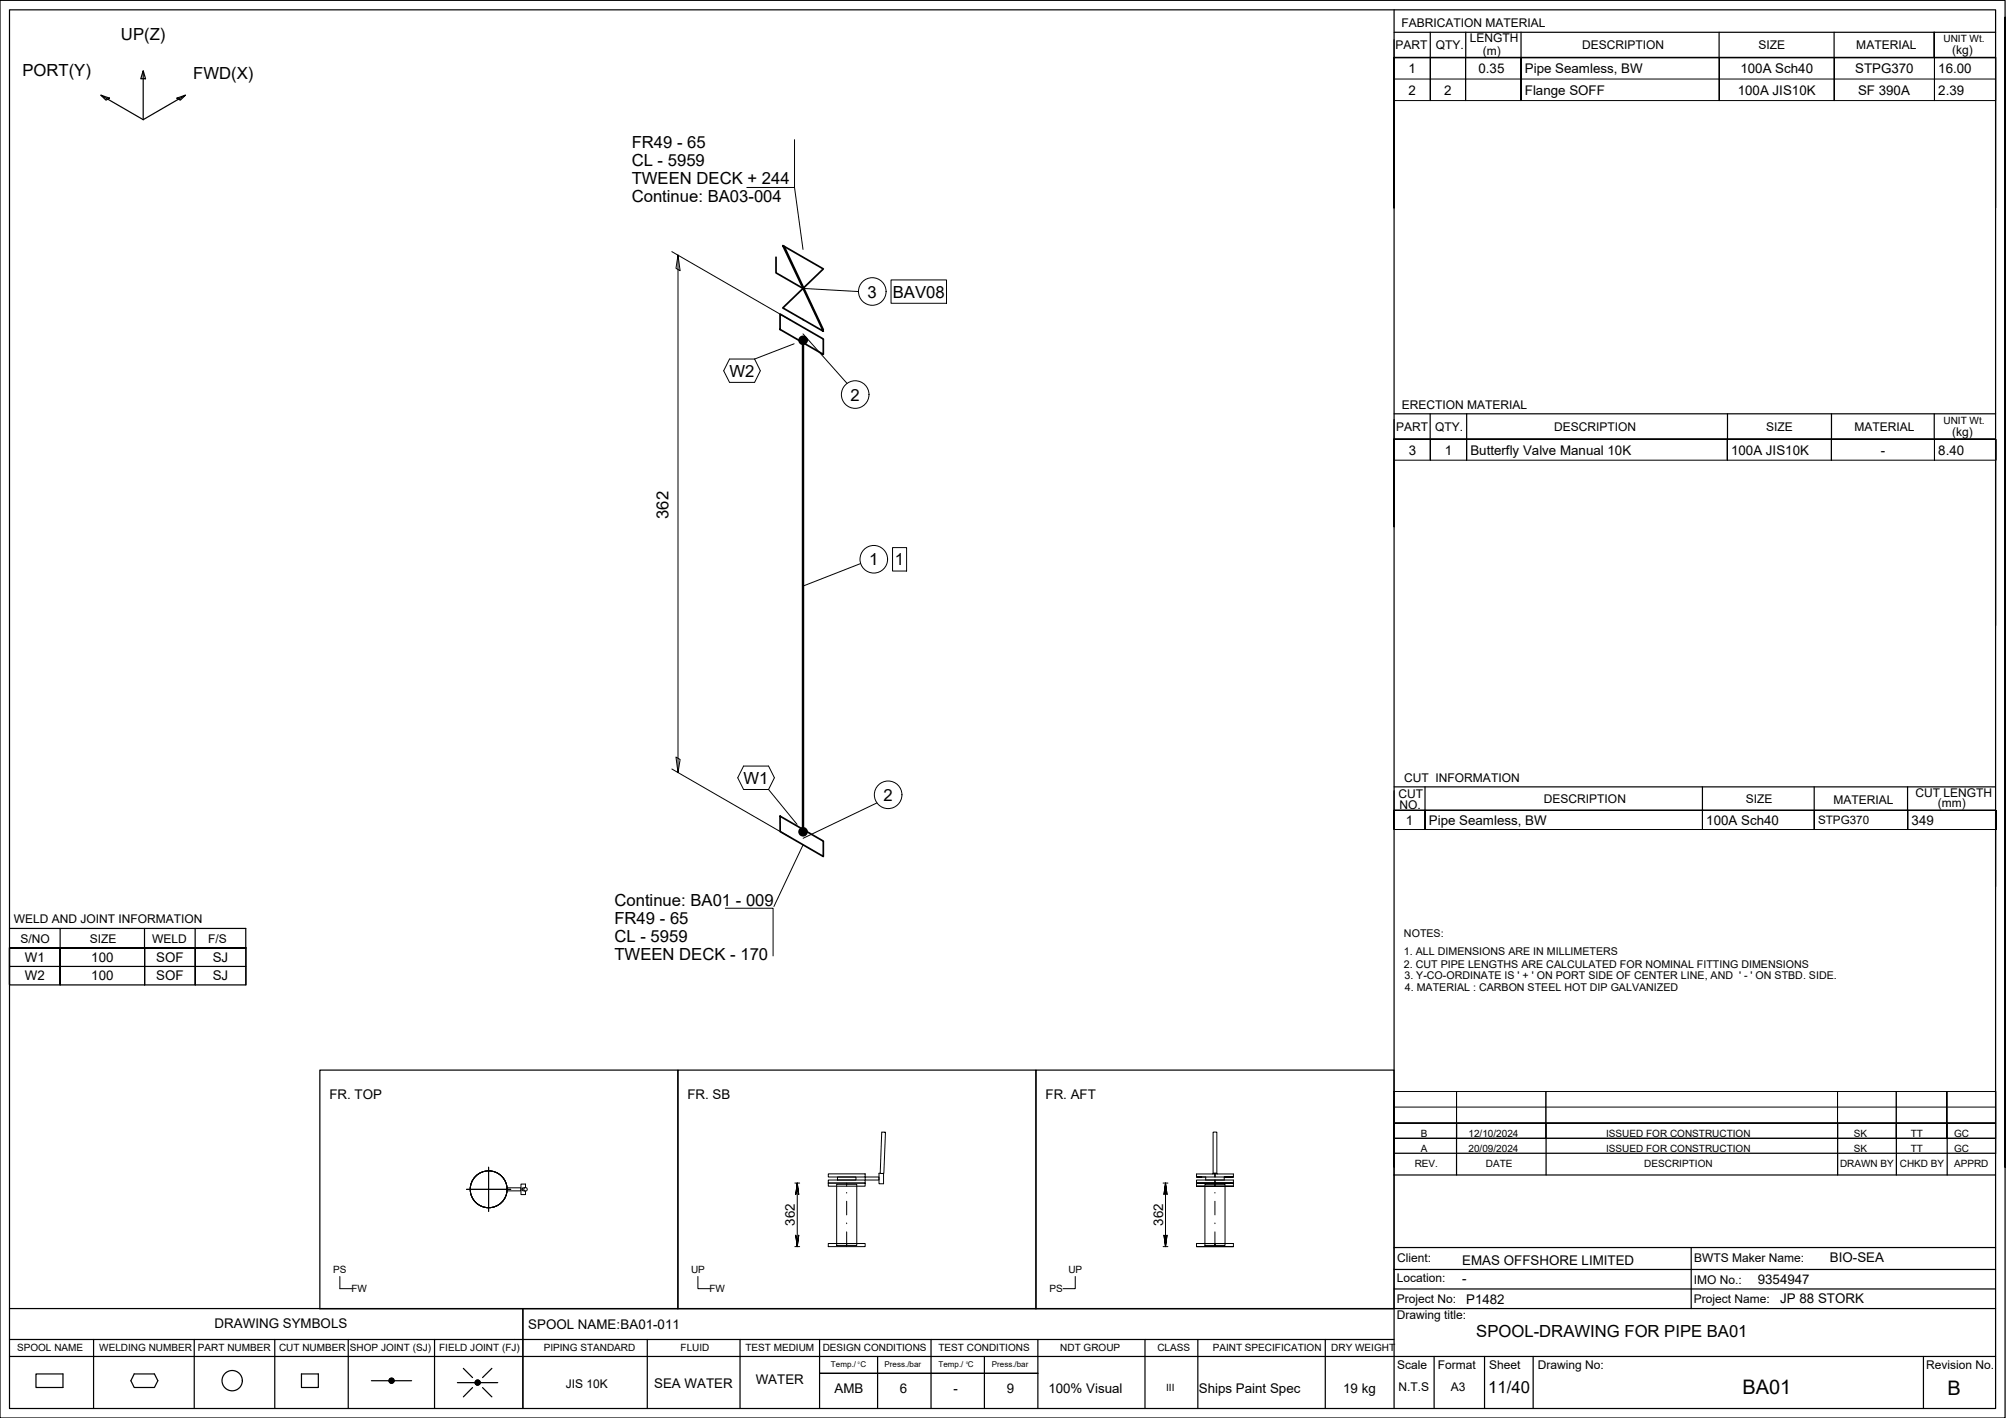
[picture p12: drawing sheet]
<svg xmlns="http://www.w3.org/2000/svg" width="420mm" height="297mm" viewBox="0 0 420 297" stroke-linecap="round" stroke-linejoin="round" font-family="sans-serif">
<g fill="none" stroke="#000" stroke-width=".21">
<path d="M292 12.1h126v9h-126zM292 16.6h126M292 12.1v9M299.6 12.1v9v-9M307 12.1v9v-9M318.6 12.1v9v-9M360.1 12.1v9v-9M384.2 12.1v9v-9M405.2 12.1v9v-9M418 12.1v9M166.4 29.3v10h-10M166.4 39.3l1.8 12.9"/>
<path d="M140.7 52.7l24.9 14.4M142 53.5l.5 3.2-.9-.5zM142 53.5v108.3M186.6 58.6h11.6v4.9h-11.6zM152.8 75.2h5.3l1.2 2.5-1.2 2.4h-5.3l-1.2-2.4zM166.3 72l-8.2 3.2M168.2 69.9l9.2 10.4M168.2 60.4l11.6 .7M292 92.1h126.1v4.3h-126.1zM292.1 92.1v4.3M299.6 92.1v4.3v-4.3M307.2 92.1v4.3v-4.3"/>
<path d="M361.8 92.1v4.3v-4.3M383.6 92.1v4.3v-4.3M405.2 92.1v4.3v-4.3M418 92.1v4.3M180.3 118.1l-12.1 4.7M186.9 114.7h3v4.9h-3zM141.6 158.6l.9 .5-.5 2.7zM140.7 161.1l24.9 14.4M155.7 160.5h5.3l1.2 2.4-1.2 2.5h-5.3l-1.2-2.5zM161 165.4l5.9 7.3M168.2 177l-6.1 12.9M183.7 168.2l-15.5 7.4"/>
<path d="M292 169.8v4h126.2v-4h-126.2v4M298.5 169.8v4v-4M356.6 169.8v4v-4M380 169.8v4v-4M399.6 169.8v4v-4M418 169.8v4M151.9 190.3h10v9.9M184.7 237.1l.8 .1-.4 8.6h-.4h-.3zM254.1 237.2h.8v8.6h-.8zM292 228.6h126v9.8h-126zM292 228.6v9.8M292 235.2h126"/>
<path d="M292 231.9h126M305.1 228.6v9.8v-9.8M323.8 228.6v9.8M384.9 228.6v9.8M397.2 228.6v9.8M407.8 228.6v9.8v-9.8M418 228.6v9.8M97.7 249.1h9.3M98.5 249.1a3.9 3.9 0 0 1 5.5-3.5 3.9 3.9 0 0 1 .8 6.5 3.9 3.9 0 0 1-6.2-2M102.3 244.5v9.3M106.2 248.8h2.9v.7h-2.9zM109.1 248h1v.8l-.6 .1-.1 .2 .1 .3 .6 .1v.7h-1z"/>
<path d="M166.5 247.8h1M167 247.8l.3 2.4-.3-2.4-.3 2.4 .3-2.4v13.3l.3-2.4-.3 2.4-.3-2.4 .3 2.4M173.5 245.9h7.7v.7h-7.7zM173.5 247.2h7.7v.6h-7.7zM173.5 247.8h7.7v.7h-7.7zM175.2 248.1h4.3v12.8h-4.3zM175.4 246.6h3.9v.6h-3.9zM177.3 247.8v.7M177.3 249.8v.1M177.3 251.6v2.9M177.3 256.2v.1M177.3 258v3.1"/>
<path d="M181.2 246.6h2.9v.6h-2.9zM184.4 245.8h-.3v2.2h1v-2.2M243.6 247.8h1M243.8 258.7l.3 2.4 .3-2.4-.3 2.4zM244.1 247.8l.3 2.4-.3-2.4-.3 2.4 .3-2.4v13.3M250.6 247.8h7.7M250.6 246.6h7.7h-1.9v.6h-3.9v-.6zM250.6 246.6v-.7h7.7v.7M250.6 248.5h7.7zM250.6 247.8h7.7zM250.6 247.8v-.6h7.7v1.3M250.6 247.8v.7"/>
<path d="M252.4 248.1h4.2v12.8h-4.2zM253.9 245.9l.6-.1 .5 .1M253.9 247.8l.6 .2 .5-.2M254.4 245.9v.7M254.4 247.2v1.3M254.5 247.8v.7M254.5 249.8v.1M254.5 251.6v2.9M254.5 256.2v.1M254.5 258v3.1M254.5 245.9v.7M254.5 247.2v1.3"/>
<path d="M71.2 267.4v2.5h2.6M146.2 267.4v2.5h2.6M166.5 261.1h1M173.5 260.5h7.7v.6h-7.7zM225.2 267.4v2.5h-2.5M243.6 261.1h1M250.6 261.1h7.7zM250.6 261.1v-.6h7.7v.6M254.4 260.5v.6M254.5 260.5v.6"/>
<circle cx="182.7" cy="61.1" r="2.89"/>
<circle cx="179.1" cy="82.7" r="2.89"/>
<circle cx="183" cy="117.2" r="2.89"/>
<circle cx="186" cy="166.5" r="2.89"/>
<circle cx="102.4" cy="249.1" r="3.9"/>
<circle cx="110.1" cy="249.1" r=".38"/>
</g>
<g fill="none" stroke="#000" stroke-width=".25">
<path d="M0 .1h420v296.9h-420zM2 2.1h416v292.9h-416zM21.1 19.9l1.8 .7-.7 .4zM21.1 19.9l8.9 5.2M30 14.8l.5 1.7h-1zM30 14.8v10.3M38.8 19.9l-8.8 5.2M292 2.1v292.9M292 6.8h126M299.6 6.8v5.3M307 6.8v5.3M318.6 6.8v5.3"/>
<path d="M360.1 6.8v5.3M384.2 6.8v5.3M405.1 6.8v5.3v-5.3M418 12.1h-126v31.5v-31.5h126v31.5M420 3.6v240.9v-240.9M37.1 20.6l1.7-.7-1 1.1zM292 92v18.3v-18.3h126zM292 86.7h126M299.6 86.7v5.3M307.2 86.7v5.3M361.8 86.7v5.3M383.6 86.7v5.3"/>
<path d="M405.1 86.7v5.2M418 92.1v38.9M292 169.7l126 .1v15.9M292 164.8h126M298.5 164.8v4.9M356.6 164.8v4.9M380 164.8v4.9M399.5 164.8v4.9M2 198.6h49.5v7.7h-49.5zM2 198.6v7.7M2 194.5h49.5v11.8M2 198.6h49.5"/>
<path d="M12.6 198.6v7.7v-7.7M12.6 194.5v4.1M30.3 194.5v4.1M30.3 198.6v7.7v-7.7M40.9 194.5v4.1M40.9 198.6v7.7v-7.7M51.5 198.6h-49.5h49.5M2 202.4h49.5M67 224.2h75v50h-75zM142 224.2h75v50h-75zM217 224.2h75v50h-75zM292 230.6v13.9v-13.9"/>
<path d="M292 238.4h126M292 235.3h126M305.1 235.3v10.8M323.8 235.3v10.8M384.9 235.3v10.8M397.2 235.3v10.8M407.8 235.3v10.8M418 228.5v13.1M292 246.1h126M292 241.6h126M2 274.1h416M109.5 274.1v20.9"/>
<path d="M292 261.3h126M292 270h126M292 265.9h126M354.2 261.3v12.8M2 284.1h416M2 280.6h290M7.5 287.8h5.7v2.8h-5.7zM19.6 280.6v14.4M28.1 287.8h4.2l.8 1.4-.8 1.4h-4.2l-.7-1.4zM40.7 280.6v14.4M57.6 280.6v14.4M63.1 287.8h3.6v2.8h-3.6z"/>
<path d="M72.9 280.6v14.4M81.7 288.8l-.1 .2M81.9 288.7l-.4 .4M82 288.7l-.5 .5h-3.7M82.1 288.7l-.6 .7M82.2 288.8l-.7 .6M82.3 288.8l-.7 .7M82.3 288.8l-.7 .8M82.4 288.9l-.7 .7M82.4 289l-.7 .7M82.5 289l-.7 .7M82.5 289.5l-.3 .2"/>
<path d="M82.5 289.1l-.6 .6M82.5 289.2l-.5 .5M82.5 289.3l-.4 .4M82.5 289.2h3.7M91 280.6v14.4M95.8 289.6h3.7M97 286.6l2 2M99 290.7l-2 1.9M99.9 289.1l-.3 .3M100 289.1l-.5 .5M100.1 289.1l-.6 .6M100.2 289.1l-.7 .7"/>
<path d="M100.2 289.2l-.6 .6M100.3 289.2l-.7 .7M100.4 289.2l-.7 .8M100.4 289.3l-.7 .7M100.5 289.4l-.7 .7M100.5 289.9l-.1 .1M100.5 289.5l-.6 .6M100.5 289.7l-.4 .4M100.6 289.6h3.6M100.6 289.6l-.6 .5M101.1 290.7l1.9 1.9M103 286.6l-1.9 2"/>
<path d="M135.6 280.6v14.4M155 280.6v14.4M171.7 287.7h45.7M171.7 280.6v14.4M183.8 284.1v10.9M195 280.6v14.4M206.2 284.1v10.9M217.4 280.6v14.4M239.8 280.6v14.4M250.9 280.7v14.3M277.6 280.6v14.4M300.4 284.1v10.9"/>
<path d="M310.9 284.1v10.9M321.1 284.1v10.9M402.9 284.1v10.9"/>
<circle cx="48.6" cy="289.2" r="2.13"/>
<circle cx="82" cy="289.2" r=".54"/>
<circle cx="100" cy="289.6" r=".54"/>
</g>
<path d="M162.5 53.9v3.3l5.7 3.2M164 51.4l8.4 4.9-8.4 8.2 8.4 4.9zM164.2 51.6l8.2 17.5M163.4 65.8l9 5.2v3.2l-9-5.2zM163.4 171l9 5.2v3.2l-9-5.2z" fill="none" stroke="#000" stroke-width=".36"/>
<g fill="none" stroke="#000" stroke-width=".51">
<path d="M168.2 71.3v103"/>
<circle cx="168.2" cy="71.3" r=".75"/>
<circle cx="168.2" cy="71.3" r=".37"/>
<circle cx="168.2" cy="174.2" r=".75"/>
<circle cx="168.2" cy="174.2" r=".37"/>
</g>
<path d="M179.6 58v6.2M186.4 58.4v5.3M176 79.6v6.2M179.9 114.1v6.2M186.7 114.5v5.3M182.9 163.4v6.2" fill="none" stroke="#fff" stroke-width=".21"/>
<g fill="#fff" stroke="#fff" stroke-width=".21">
<path d="M189.1 163.4l-6.2 6.2h6.2zM182.9 163.4h6.2l-6.2 6.2z"/>
<path d="M182.2 79.6l-6.2 6.2h6.2zM176 79.6h6.2l-6.2 6.2z"/>
<path d="M186.1 114.1l-6.2 6.2h6.2zM179.9 114.1h6.2l-6.2 6.2z"/>
<path d="M179.6 64.2h6.2v-6.2zM179.6 58h6.2l-6.2 6.2z"/>
<path d="M190.1 114.5l-3.4 5.3h3.4zM186.7 114.5h3.4l-3.4 5.3z"/>
<path d="M186.4 63.7h12v-5.3zM186.4 58.4h12l-12 5.3z"/>
</g>
<g font-size="4.2">
<text x="365" y="292.1">BA01</text>
<text x="407.9" y="292.1">B</text>
</g>
<g font-size="3.5">
<text x="25.3" y="8.5">UP(Z)</text>
<text x="4.7" y="15.8">PORT(Y)</text>
<text x="40.5" y="16.6">FWD(X)</text>
<text x="132.3" y="34.8">CL - 5959</text>
<text x="132.3" y="31">FR49 - 65</text>
<text x="132.3" y="38.5">TWEEN DECK + 244</text>
<text x="132.3" y="42.3">Continue: BA03-004</text>
<text x="181.7" y="62.3">3</text>
<text x="187" y="62.3">BAV08</text>
<text x="152.8" y="78.9">W2</text>
<text x="178.2" y="83.9">2</text>
<text x="140" y="108.7" transform="rotate(-90 140 108.7)">362</text>
<text x="182" y="118.4">1</text>
<text x="187.4" y="118.4">1</text>
<text x="155.7" y="164.2">W1</text>
<text x="185" y="167.8">2</text>
<text x="128.7" y="189.7">Continue: BA01 - 009</text>
<text x="128.7" y="193.5">FR49 - 65</text>
<text x="128.7" y="197.3">CL - 5959</text>
<text x="128.7" y="201">TWEEN DECK - 170</text>
<text x="309.2" y="280.1">SPOOL-DRAWING FOR PIPE BA01</text>
<text x="311.7" y="291.8">11/40</text>
</g>
<g font-size="2.8">
<text x="295" y="15.3">1</text>
<text x="309.7" y="15.3">0.35</text>
<text x="319.4" y="15.3">Pipe Seamless, BW</text>
<text x="364.5" y="15.3">100A Sch40</text>
<text x="388.6" y="15.3">STPG370</text>
<text x="406" y="15.3">16.00</text>
<text x="295" y="19.8">2</text>
<text x="302.5" y="19.8">2</text>
<text x="319.4" y="19.8">Flange SOFF</text>
<text x="364" y="19.8">100A JIS10K</text>
<text x="389.2" y="19.8">SF 390A</text>
<text x="406" y="19.8">2.39</text>
<text x="295.1" y="95.2">3</text>
<text x="302.6" y="95.2">1</text>
<text x="308" y="95.2">Butterfly Valve Manual 10K</text>
<text x="362.6" y="95.2">100A JIS10K</text>
<text x="393.9" y="95.2">-</text>
<text x="406" y="95.2">8.40</text>
<text x="294.4" y="172.7">1</text>
<text x="299.3" y="172.7">Pipe Seamless, BW</text>
<text x="357.4" y="172.7">100A Sch40</text>
<text x="400.4" y="172.7">349</text>
<text x="5.2" y="201.5">W1</text>
<text x="19.1" y="201.5">100</text>
<text x="32.7" y="201.5">SOF</text>
<text x="44.6" y="201.5">SJ</text>
<text x="5.2" y="205.4">W2</text>
<text x="19.1" y="205.4">100</text>
<text x="32.7" y="205.4">SOF</text>
<text x="44.6" y="205.4">SJ</text>
<text x="69" y="230.2">FR. TOP</text>
<text x="144" y="230.2">FR. SB</text>
<text x="219" y="230.2">FR. AFT</text>
<text x="166.5" y="256.8" transform="rotate(-90 166.5 256.8)">362</text>
<text x="243.6" y="256.8" transform="rotate(-90 243.6 256.8)">362</text>
<text x="306.3" y="265">EMAS OFFSHORE LIMITED</text>
<text x="306.3" y="268.8">-</text>
<text x="368.2" y="268.9">9354947</text>
<text x="383.3" y="264.4">BIO-SEA</text>
<text x="307.1" y="273.1">P1482</text>
<text x="372.9" y="273">JP 88 STORK</text>
<text x="45" y="278.2">DRAWING SYMBOLS</text>
<text x="110.6" y="278.3">SPOOL NAME:BA01-011</text>
<text x="137" y="290.8">SEA WATER</text>
<text x="158.3" y="290">WATER</text>
<text x="174.8" y="291.7">AMB</text>
<text x="188.5" y="291.9">6</text>
<text x="199.7" y="291.9">-</text>
<text x="210.9" y="291.8">9</text>
<text x="219.6" y="291.9">100% Visual</text>
<text x="251.1" y="291.7">Ships Paint Spec</text>
<text x="281.3" y="291.7">19 kg</text>
</g>
<g font-size="2.5">
<text x="293.6" y="5.7">FABRICATION MATERIAL</text>
<text x="292.3" y="10.3">PART</text>
<text x="300.7" y="10.3">QTY.</text>
<text x="307.8" y="8.9">LENGTH</text>
<text x="310.6" y="11.5">(m)</text>
<text x="331.4" y="10.3">DESCRIPTION</text>
<text x="368.3" y="10.3">SIZE</text>
<text x="388.8" y="10.3">MATERIAL</text>
<text x="408.9" y="11.4">(kg)</text>
<text x="293.6" y="85.7">ERECTION MATERIAL</text>
<text x="292.4" y="90.2">PART</text>
<text x="300.6" y="90.2">QTY.</text>
<text x="325.5" y="90.2">DESCRIPTION</text>
<text x="370" y="90.2">SIZE</text>
<text x="388.4" y="90.2">MATERIAL</text>
<text x="408.9" y="91.3">(kg)</text>
<text x="292.9" y="167.2">CUT</text>
<text x="294.1" y="163.9">CUT INFORMATION</text>
<text x="401.2" y="167">CUT LENGTH</text>
<text x="293.1" y="169.4">NO.</text>
<text x="323.4" y="168.3">DESCRIPTION</text>
<text x="365.7" y="168.3">SIZE</text>
<text x="384" y="168.3">MATERIAL</text>
<text x="405.9" y="169">(mm)</text>
<text x="2.9" y="193.4">WELD AND JOINT INFORMATION</text>
<text x="4.3" y="197.5">S/NO</text>
<text x="18.8" y="197.5">SIZE</text>
<text x="31.9" y="197.5">WELD</text>
<text x="43.6" y="197.5">F/S</text>
<text x="292.6" y="268.6">Location:</text>
<text x="292.6" y="264.5">Client:</text>
<text x="354.8" y="268.9">IMO No.:</text>
<text x="354.9" y="264.3">BWTS Maker Name:</text>
<text x="292.6" y="272.8">Project No:</text>
<text x="354.8" y="272.8">Project Name:</text>
<text x="292.5" y="276.4">Drawing title:</text>
<text x="292.7" y="286.7">Scale</text>
<text x="301.1" y="286.7">Format</text>
<text x="311.9" y="286.7">Sheet</text>
<text x="322.1" y="286.7">Drawing No:</text>
<text x="403.4" y="286.7">Revision No.</text>
<text x="118.5" y="290.8">JIS 10K</text>
<text x="292.9" y="291.3">N.T.S</text>
<text x="303.9" y="291.3">A3</text>
</g>
<text font-size="2.4" x="380.8" y="172.6">STPG370</text>
<g font-size="2.2">
<text x="294.1" y="196.3">NOTES:</text>
<text x="294.1" y="200">1. ALL DIMENSIONS ARE IN MILLIMETERS</text>
<text x="294.1" y="202.7">2. CUT PIPE LENGTHS ARE CALCULATED FOR NOMINAL FITTING DIMENSIONS</text>
<text x="294.2" y="205.1">3. Y-CO-ORDINATE IS ' + ' ON PORT SIDE OF CENTER LINE, AND ' - ' ON STBD. SIDE.</text>
<text x="294.3" y="207.7">4. MATERIAL : CARBON STEEL HOT DIP GALVANIZED</text>
</g>
<g font-size="2.1">
<text x="407.1" y="8.9">UNIT Wt.</text>
<text x="407.1" y="88.8">UNIT Wt.</text>
<text x="297.6" y="238.1">B</text>
<text x="307.6" y="238.1">12/10/2024</text>
<text x="336.4" y="238.1">ISSUED FOR CONSTRUCTION</text>
<text x="388.3" y="238.1">SK</text>
<text x="400.2" y="238.1">TT</text>
<text x="409.3" y="238.1">GC</text>
<text x="296.3" y="244.4">REV.</text>
<text x="297.6" y="241.2">A</text>
<text x="307.6" y="241.2">20/09/2024</text>
<text x="311.2" y="244.4">DATE</text>
<text x="336.4" y="241.2">ISSUED FOR CONSTRUCTION</text>
<text x="344.4" y="244.4">DESCRIPTION</text>
<text x="385.4" y="244.4">DRAWN BY</text>
<text x="388.3" y="241.2">SK</text>
<text x="397.9" y="244.4">CHKD BY</text>
<text x="400.2" y="241.2">TT</text>
<text x="409.3" y="244.4">APPRD</text>
<text x="409.3" y="241.2">GC</text>
<text x="69.8" y="266.7">PS</text>
<text x="144.7" y="266.7">UP</text>
<text x="223.8" y="266.7">UP</text>
<text x="73.6" y="270.7">FW</text>
<text x="148.6" y="270.7">FW</text>
<text x="219.8" y="270.7">PS</text>
<text x="3.6" y="283">SPOOL NAME</text>
<text x="20.8" y="282.9">WELDING NUMBER</text>
<text x="41.5" y="282.9">PART NUMBER</text>
<text x="58.4" y="282.9">CUT NUMBER</text>
<text x="73.3" y="282.9">SHOP JOINT (SJ)</text>
<text x="92" y="283">FIELD JOINT (FJ)</text>
<text x="113.9" y="283.1">PIPING STANDARD</text>
<text x="142.6" y="283.1">FLUID</text>
<text x="156.1" y="283.1">TEST MEDIUM</text>
<text x="172.3" y="283.1">DESIGN CONDITIONS</text>
<text x="196.6" y="283.1">TEST CONDITIONS</text>
<text x="222.1" y="283.1">NDT GROUP</text>
<text x="242.4" y="283.1">CLASS</text>
<text x="254" y="283.1">PAINT SPECIFICATION</text>
<text x="278.8" y="283.1">DRY WEIGHT</text>
<text x="244.2" y="291.3">III</text>
</g>
<g font-size="1.7">
<text x="174.1" y="286.4">Temp./ C</text>
<text x="185.3" y="286.4">Press./bar</text>
<text x="196.6" y="286.4">Temp./ C</text>
<text x="207.8" y="286.4">Press./bar</text>
</g>
<g font-size=".7">
<text x="179.7" y="285.8">0</text>
<text x="202.4" y="285.8">0</text>
</g>
</svg>
